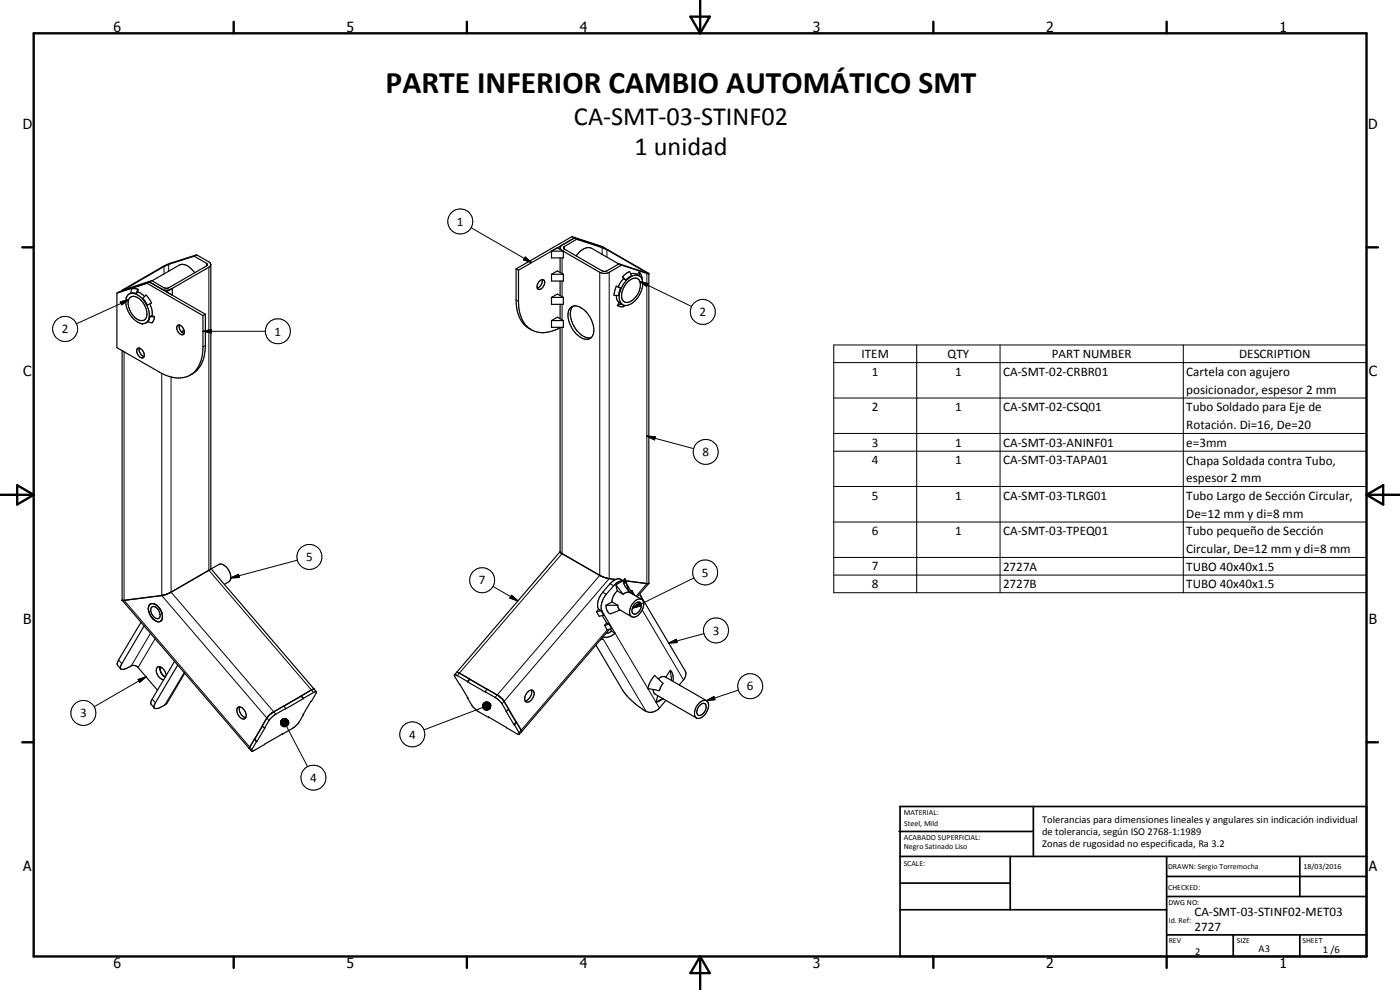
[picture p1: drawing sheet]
<svg xmlns="http://www.w3.org/2000/svg" width="420mm" height="297mm" viewBox="0 0 420 297" stroke-linecap="round" stroke-linejoin="round" font-family="sans-serif">
<g fill="none" stroke="#000" stroke-width=".35">
<path d="M58.3 76.9l-8.6 2.8-12.1 7 7.9-2.5M58.3 76.9l3.8 2.2 .1 .5-11.9 6.9-1.1-.1-3.7-2.2M59 76.5l-.7 .4M59 76.5l-7.7 2.4-2.1 .9-12.3 7.2-.3 .3M59 76.5l3.7 2.1 .5 .7 .1 91.3M63.2 79.5l-.3 .6-12.1 6.9h-1.7l-4.2-2.4M165.5 75.4v2h3.6v-2M165.5 75.4h3.6M165.5 75.4l1.8-1.1 1.8 1.1M168.1 74.5l.6 .7 11.3 6.5a3.1 3.1 0 0 0 2.8 0l3.7-2.2M168.1 77.4v4.4M168.7 73.5l-.5 .5-.1 .8"/>
<path d="M171.7 71l9.7 3.3M171.7 71l.7 .4M171.7 71l-16.8 9.7M172.4 71.4l9 2.9M172.4 71.4l.6 .4M172.4 71.4l-16.8 9.7M172.9 76.8a4.1 4.1 0 0 1 4.7-2.3l8.1 4.7M173 71.8l8.2 2.7 12.5 7.2-7.9-2.5M173 71.8l-3.8 2.2v.7l11.7 6.7 1.2-.1 3.7-2.1M180 73.9l2.6 1.2 12.1 7M181.4 74.3v.2M185.8 79.2l.7 .3"/>
<path d="M186.5 79.5l8.2 2.7M35.1 88v16.3l12.7 7.3a9 9 0 0 0 9.3 1M38 89.2l-.1 .1M38.3 88.6a2.95 2.95 0 0 1 4.2 .8 6.6 6.6 0 0 1 2 6.7 2.15 2.15 0 0 1-3.4 .4 6.6 6.6 0 0 1-3-7.6zM39 89.3a2.69 2.69 0 0 1 3.7 1.3 4.3 4.3 0 0 1 .8 5.3 2.86 2.86 0 0 1-3.8-1.5 4.7 4.7 0 0 1-.7-5.1zM39.2 88l-.4 .2M41.4 86.8l-1.2-.2-.7 .1-.3 1.3 1.6 .1M41.4 86.8l-.6 1.3M41.4 86.8l.1 .9M41.5 87.7l1.9 1.2M41.5 87.7l-.7 .4M42.4 97.1l.3 .1"/>
<path d="M42.5 97.1l.2 .1M42.7 97.1v.1M42.8 89.5l1-1 1.7 2.4-1.3 .6zM44.1 85l-9 3M44.1 85l16.8 9.7M44.4 96.5l-.6 .4M44.9 84.6l-8.3 2.6M44.9 84.6l-9.1 2.9-.7 .5M44.9 84.6l-.8 .4M44.9 84.6l16.7 9.7M45 91.2a6.5 6.5 0 0 1 .7 3.4M45 95l-.7 1.5 1.3 .4 .8-1.8"/>
<path d="M45 95l1.4 .1M45.5 84.2l-.6 .4M45.7 94.6l.7 .5M45.7 94.6l-.7 .4M49.9 87.5l1.8-1v2.1zM53.2 97.7a1.38 1.38 0 0 1 2 1.3 .86 .86 0 0 1 0 1.2 .86 .86 0 0 1-1.3-.1l-.4-.4-.5-1.1zM53.8 97.5a2.23 2.23 0 0 0 .8 2.2M54.6 99.7l.7 .4M55.2 98.9l-.6 .8M58.5 81.8a4.7 4.7 0 0 0-4.4-2.4l-8.4 4.8M60.9 94.7v9.4a10.6 10.6 0 0 1-2.8 7.8M61.6 94.3v9.4a9.2 9.2 0 0 1-4.5 8.9"/>
<path d="M61.6 94.3l-.7 .4M154.9 80.7v9.3a9.4 9.4 0 0 0 3.8 8.6l.8 .3M154.9 80.7l.7 .4M155.6 81.1v9.4a8.7 8.7 0 0 0 4.5 8.7 9.3 9.3 0 0 0 8-.9M161.8 84.5a.91 .91 0 0 1 1.4-.5 .91 .91 0 0 1 .2 1.4 1.47 1.47 0 0 1-2 1.3 1.9 1.9 0 0 1 .4-2.2zM162.7 83.9a2.28 2.28 0 0 1-1.5 2.5M165.5 89.2v2.1h3.6v-2.1M165.5 89.2h3.6M165.5 89.2l1.8-1 1.8 1M165.5 82.3v2h3.6v-2M165.5 96.2v2h3.6v-2M165.5 82.3h3.6"/>
<path d="M165.5 82.3l1.8-1 1.8 1M165.5 96.2h3.6M165.5 96.2l1.8-1 1.8 1M168.1 84.3v4.4M168.1 91.3v4.3M168.1 98.2v67.4l.6 .5 11.8 6.8 2.1 .7 2.1 .3M171.2 92.3a2.64 2.64 0 0 1 3.5 .3 8 8 0 0 1 3.3 7.7 2.28 2.28 0 0 1-3.7 1 8.1 8.1 0 0 1-3.7-8zM172 91.9a4.6 4.6 0 0 0-.2 5 6.5 6.5 0 0 0 5.3 4.5l.3-.1M184.9 88.6l.2 1.2 .7 1M184.9 85.9l1.4 .5M184.9 85.9l.6 .1M184.9 85.9l-.6 2.7 1.4 .1 .6-2.3"/>
<path d="M185.3 91.7l.6 .2a1.87 1.87 0 0 0 1.8-.2M185.5 86l.8 .4M185.8 90.8l.7 .4M185.8 90.8l-.5 .9M186.5 91.2l.4 .2M186.5 91.2l-1.2 .5M186.8 83.1l2.1-1.7 .7 1.3-1.8 1.3M186.8 83.1l1 .9M186.8 83.1l.3 .5M187.1 83.6l-1.6 2.4M187.1 83.6l.7 .4M188 84.1a3.3 3.3 0 0 1 3.9-1.3 3.6 3.6 0 0 1 .7 4.2 6 6 0 0 1-5 4.7 2.73 2.73 0 0 1-1.6-3.8l.7-2z"/>
<path d="M188.1 84.9a2.49 2.49 0 0 1 3.7-.9 5.3 5.3 0 0 1-3.7 6.8 1.99 1.99 0 0 1-1.5-2.9l.5-1.4zM189.3 82.2l1.1-.1 1.4 .7M191.8 81.6l.6 .9 .3 1.2M191.8 81.6l.2 1.2M191.8 81.6l-.5 .8M194.7 82.1v92.9M36.6 105.2v74.9M41.2 104.6a1.27 1.27 0 0 1 1.9 1 1.03 1.03 0 0 1 .3 1.1 1.03 1.03 0 0 1-.9 .7 2.27 2.27 0 0 1-1.3-2.8zM41.8 104.4a2.27 2.27 0 0 0 1.5 2.6M57.8 112.1l-.7 .5M63.3 170.6l-12.2 7.2-1.5 .6-13 1.7M63.3 170.6l31 36.2"/>
<path d="M63.4 170.7l2.2-1.3a2.14 2.14 0 0 1 2.7 1.2 3 3 0 0 1 .6 3.8l-1.6 .9M168.1 165.5l-31.1 36.3M184.9 175.6l2.1 2.7M184.9 175.6l.3 1.7M185.2 177.3a4.6 4.6 0 0 0-1.5 3.3M185.2 177.3l1.8 1M186.9 174.2h.2M187 178.3a1.9 1.9 0 0 1 2-.5l3.6 2M187.2 174.4a3.9 3.9 0 0 1 1.4 2.8l.4 .6M187.2 174.4a4.9 4.9 0 0 0 1.9 3.4M187.2 174.4l-.7 .1-1.6 1.1M187.4 174.5l-1-.6a2.82 2.82 0 0 0-3.3 1.2l-2.2 2.6a5.3 5.3 0 0 0-1.2 5.1"/>
<path d="M187.5 174.5a2.81 2.81 0 0 0-3.3 1.3l-2.3 2.5a5.4 5.4 0 0 0-1.2 5.1l3.9 6.5M187.5 174.5h.1M187.5 174.5l2.4 3.8M187.5 173.7l.1 .8M187.5 173.7l-.5 .5M187.5 173.7l.5 .8v.7M187.9 174.3l6.8 .7M189.6 177.2v.9M189.6 177.8l-.3 .1M189.6 177.2l-.2 .2M189.6 177.2l.8 1.4M191.9 178.3l.4 .4"/>
<path d="M192.1 178.1l-.1 .3M192.3 178.7l.2 1.1M192.3 178.7l13.3 22.6a2.53 2.53 0 0 1-.5 2.7l-1.3 1.5M194.7 175l-3.4 4.1M36.6 180.1l38.2 44.5M42.3 186.7l-6.7 11.3-.4 1.3 1 1.4M43.3 187.8l-6.9 11.6-.3 .8 .1 .5M44.5 182.9l.5 1.5M44.9 181.4l-.4 1.1M45 184.4a3.7 3.7 0 0 0 2.4 2.2M45 181.3l-.1 .2a2.53 2.53 0 0 0 .1 2.9M45 184.4l.5 .8"/>
<path d="M45.4 182.3a1.13 1.13 0 0 1 1.7 .2 2.11 2.11 0 0 1 .5 3.1 2.53 2.53 0 0 1-2.2-3.3zM45.5 181.1l.8 .1M45.5 181.1l-.3 .1M45.5 181.1l-.5 .2M45.7 185.4l.6 .6M46 181.1l.3 .1M46.3 181.2a4.5 4.5 0 0 1 2.5 3.7M46.3 181.2l.6 .3M46.6 186.2l.8 .4M47.4 186.6h.3M47.4 182l.3 .3M47.7 182.4a3 3 0 0 1 .5 4l-.5 .2"/>
<path d="M48.2 186.4l-.5 .2M48.7 185.5l-.4 .8M52.4 198.4l-7 12-.1 .8 1 1.2M53.3 199.6l-6.7 11.3-.4 1.4a2.05 2.05 0 0 0 2.5-.3l1.5-1.1 5.2-8.9M178.8 193.5l8 13.6a19 19 0 0 0 8 6.6 3.8 3.8 0 0 0 3.1-1.3l1.9-2.3M179.7 182.8l.7 .4M179.7 182.8l-.7 .8M180.4 183.2l.8 1.4-1.4 .3-.8-1.3M180.4 183.2l-1.4 .4M180.6 191.4l.2 .4-.6 .1M180.8 184.7l1.3 2.2M181.9 181.6h3.5"/>
<path d="M181.9 181.6l.3 1.7 1 .9 2.9-1.2M182.1 186.9l.7 .4M182.1 186.9l-.7 .7M182.8 187.3l.8 1.3-1.4 .4-.8-1.4M182.8 187.3l-1.4 .3M182.9 188.8l-26.4 30.8M183.2 188.8l.3 .6M183.5 189.4l1.1 .5M183.5 189.4l-.8 .5h-.8M183.7 180.6l1.7 1M183.7 180.6l-1.8 1M184.6 189.9a3.7 3.7 0 0 1-3.7 1.2"/>
<path d="M185.4 181.6l.4 1.3 3.8 2.1M190.4 181.4a1.12 1.12 0 0 1 1-.8 1.12 1.12 0 0 1 1.1 .8 2.46 2.46 0 0 1-2.4 2.8 1.72 1.72 0 0 1 0-2.5zM190.4 180.5a1.47 1.47 0 0 1 1.6-.8 1.47 1.47 0 0 1 1.2 1.4 4.4 4.4 0 0 1-2.8 4.1 1.36 1.36 0 0 1-1.4-1.9l.4-1.5zM36.2 200.7a3.7 3.7 0 0 0 3.2-.9 1.79 1.79 0 0 1 2 .5l5.9 6.8M48 200.1a3.1 3.1 0 0 0 1.6 3.1M48.1 200.1a2.92 2.92 0 0 0 1.5 3M48.1 200.1a1.02 1.02 0 0 0-1.1 .3 1.02 1.02 0 0 0-.1 1.2 2.82 2.82 0 0 0 2.3 2.3M48.1 200.1a3.1 3.1 0 0 1 1.8 2.6M71.2 212.5a1.11 1.11 0 0 1 1.9 .4 2.04 2.04 0 0 1 .3 2.8 2.53 2.53 0 0 1-2.2-3.2zM71.9 212.1a2.72 2.72 0 0 0 1.9 3.2M78.8 217.8l-2.3 3.9M79.4 218.5l.1-.1-2.4 4.1"/>
<path d="M80.1 215.4l-5.1 8.8M80.1 215.4l-1.4 2.4 .7 .7M85.2 211.8l.6 .8M85.8 212.6a13.1 13.1 0 0 0-4.8 3.2l-1.6 2.7M90.4 208.9l-5.2 3M90.4 208.9l.6 .7M90.5 208.8l-.1 .1M90.5 208.8l.6 .7M91 214.3l.1 .1M91 209.6l-5.3 3.1 .1-.1M91.1 209.5l-.1 .1M91.1 214.4l-1.5 2.5-.9 .9-4 2.5"/>
<path d="M93.5 207l-11.6 6.7-1.8 1.7M93.5 207l-3 1.8M94.3 206.8l-.8 .2M94.3 206.8l.6 .8M94.9 207.5v.5l-4 6.5 .2-.1M94.9 207.5l-.6 .1-3.2 1.9M136.4 202.5l.1 .5 4 6.5-.2-.2M136.4 202.5h.4l3.5 2M137 201.8l.9 .2M137 201.8l-.6 .7M137.9 202l11.6 6.7 1.3 1.1 5.6 9.3M137.9 202l3 1.7"/>
<path d="M140.3 204.5l.1 .1M140.3 209.3l1.5 2.6 .6 .7 1.3 1 3 1.7M140.3 209.3h.1M140.4 204.6l5.3 3-.1-.1M140.9 203.7l.1 .1M140.9 203.7l-.6 .8M141 203.8l5.2 3M141 203.8l-.6 .8M145.6 207.5l3.5 2.1 1 .9 1.9 2.9M146.2 206.8l-.6 .7M146.7 215.3l-.1-.2 8.6 5.1 .7 .1-.1-.5-1.4-2.3M146.8 215.2l-.1 .1"/>
<path d="M152 213.4h-.2l2.5 4M152.6 212.8l2.2 3.9M152.6 212.7l-.6 .7M154.3 217.4l.1 .1M154.8 216.7l.2 .1M154.8 216.7l-.5 .7M155 216.8l-.6 .7M155 216.8l1.4 2.3M156.4 219.1l.1 .5M156.5 219.6l-.6 .7M158.2 207.8a1.08 1.08 0 0 1 1.1-.8 1.08 1.08 0 0 1 1 .9 2.42 2.42 0 0 1-2.4 2.7 1.73 1.73 0 0 1 .1-2.5zM159.5 207.1a2.72 2.72 0 0 1-1.9 3.2"/>
<path d="M196 206.9l.3 1.1 .4 .3 12.3 7.1M196.5 202.6l2.5 2.5-1.1 2.1-3.5-.6a9.1 9.1 0 0 1 2.1-4zM197.4 208.7l-.5 2M197.6 203.7l.8-.6 1.1-.1 12.5 7.2M198.9 209.6l-2 1.1M199 209.7l-2.1 1M201.2 201.1l.4 3.1M201.2 201.1l-1.4 2.1M201.2 201.1l.7 1.1 .1 2.3M209.8 211a1.66 1.66 0 0 1 2.7-.2 3.9 3.9 0 0 1-3 4.8 1.46 1.46 0 0 1-1-2.1l.3-1.2zM209.9 211.8a1.09 1.09 0 0 1 .9-.8 1.09 1.09 0 0 1 1.1 .6 2.52 2.52 0 0 1-2.3 3 2 2 0 0 1 .3-2.8zM74.8 224.6l.7 .7"/>
<path d="M75 224.2l-.2 .4M76.3 221.8l.7 .7M76.3 221.8l-1.3 2.4M76.5 221.7l-.2 .1M76.5 221.7l.6 .8M77 222.5l-1.5 2.8M77.1 222.5h-.1M84.6 220.3h.1M84.7 220.3v-.1l-8.3 4.9-.7 .3-.2-.1"/>
</g>
<g fill="none" stroke="#000" stroke-width=".3">
<path d="M49.2 80v2.2M50.6 79.3v2.1M62 79v.8M141.4 68.3l18.1 10.5M157.6 77.1l1.9 1.7-2.4-.8zM168.7 77.4v4.7M169.4 74v.8M180.7 74.3v2M182.1 74.9v2.2M36.1 90.6l2.5-.6-2.1 1.5zM37.9 86.5v.2M38.6 90l-15.7 7.2"/>
<path d="M60.9 99.4l2.5-.5v1zM60.9 99.4h18.8M62.7 80.2v90.9l31.4 36.7M154.9 90l.7 .5M168.7 84.3v4.7M168.7 91.3v4.7M168.7 98.2v67.9l-31.4 36.6M180 81.7v90.9l-31.4 36.7M182.8 81.7v91.9l-32.1 37.6M192 84.4l2.5 .7-.5 .9zM192 84.4l15.5 7.5M193.5 81.4v.3"/>
<path d="M194.1 82v93.1l-3.2 3.8M37.2 105.5v74.6l38.4 44.8M48.5 112v66.7l32.2 37.5M51.3 113.1v64.6l31.5 36.6M61.6 103.7l-.7 .4M250.2 103.5h159.9v74.3h-159.9zM250.2 108.8h159.9M250.2 119.4h159.9M275.1 103.5v74.3M300.1 103.5v74.3M355.1 103.5v74.3M194.1 130.9l2.6 .1-.3 1z"/>
<path d="M194.1 130.9l14.1 3.7M250.2 130h159.9M250.2 135.4h159.9M250.2 146h159.9M250.2 156.6h159.9M69.3 173.4l2.3-1.1 .2 1zM89.3 168.1l-20 5.3M147.9 175.9l7.5 4.4M153.5 178.6l1.9 1.7-2.4-.8zM180.9 177.7l1 .6M183.1 175.1l1.1 .7M208.3 173.4l-18.5 9.1"/>
<path d="M250.2 167.3h159.9M250.2 172.6h159.9M35.6 198l1 1.1M45.2 190l-5.8 9.8M46.6 191.6l-5.2 8.7M179.7 182.8l1 .6M180.8 191.3l13.1 22.1M182.2 189l-26.4 30.8M184.6 189.9l13.3 22.5M189.8 182.5l2-1.6 .4 .9zM192.7 183l12.4 21M200.7 193l2.3-1.2 .2 1z"/>
<path d="M211.3 190.1l-10.6 2.9M41.4 203.9l2.4-.8-1.9 1.7zM43.8 203.1l-15.5 8.9M45.7 209.8l.9 1.1M55.3 201.8l-5.8 9.7M84.3 216.3l.6-.6-.7 .8zM84.4 216.1l.5-.4zM84.4 216.1l.5-.4-.6 .6zM84.7 215.7v2.2M84.9 215.7l-.7 1.1zM84.9 215.7l-.7 1.4zM84.9 215.7l-.6 1.6z"/>
<path d="M84.9 215.7l-.5 1.9-.1-.3zM84.9 215.7l-.3 2.1-.2-.2zM84.9 215.7l-.1 2.2-.2-.1zM84.9 215.7l.2 2.4-.3-.2zM84.9 215.7l.5 2.4h-.3zM84.9 215.7l.7 2.4h-.2zM84.9 215.7l1 2.3-.3 .1zM84.9 215.7l1.2 2.1-.2 .2zM84.9 215.7l1.4 2-.2 .1zM84.9 215.7l1.6 1.8-.2 .2zM84.9 215.7l1.7 1.5-.1 .3zM84.9 215.7l1.8 1.3-.1 .2z"/>
<path d="M84.9 215.7l1.8 1v.3zM84.9 215.7l1.7 .8 .1 .2zM84.9 215.7l1.6 .5 .1 .3zM84.9 215.7l1.4 .3 .2 .2zM84.9 215.7l1.4 .3zM84.9 215.7l1.2 .1zM84.9 215.7h1zM84.9 215.7l.7-.1zM84.9 215.7l.5-.1zM84.9 215.7l.2-.1zM85 215.7v2.4M86 217.9l6.3 12.1"/>
<path d="M144.8 211.6l2.4-.2-2.4 .5zM144.8 211.9l2.4-.5-2.4 .7zM144.8 212.1l2.4-.7-2.3 1zM144.8 211.5h2.4M144.9 212.3l-17.7 6.7M144.9 211.4h2.3l-2.4 .2zM144.9 211.2h2.3M144.9 212.4l2.3-1-2.1 1.2zM145 211.1l2.2 .3h-2.3zM145.1 212.6l2.1-1.2-1.9 1.4zM145.2 210.9l.2-.2 1.8 .7zM145.2 210.9l2 .5-2.2-.3z"/>
<path d="M145.3 212.8l1.9-1.4-1.7 1.6zM145.4 210.7h.3l1.5 .7zM145.5 213l1.7-1.6-1.5 1.7zM145.7 210.7l1.5 .7zM145.9 210.6l1.3 .8zM146.2 210.6l1 .8zM146.5 210.7l.7 .7zM146.7 210.8l.5 .6zM146.9 210.9l.3 .5zM147.2 211.4l-1.2 1.7h-.3zM147.2 211.4l-.9 1.7h-.3zM147.2 211.4l-.7 1.6-.2 .1z"/>
<path d="M147.2 211.4l-.7 1.6zM147.2 211.4l-.4 1.5zM147.2 211.4l-.2 1.2zM147.2 211.4l-.1 1zM147.2 211.4v.8zM147.2 211.4l.1 .5zM147.2 211.4l.1 .2zM212 210.2l2.2-1.2 .4 .9zM221.6 207.1l-9.6 3.1"/>
<circle cx="138.1" cy="66.5" r="3.8"/>
<circle cx="19.5" cy="98.7" r="3.8"/>
<circle cx="83.4" cy="99.4" r="3.7"/>
<circle cx="210.9" cy="93.6" r="3.7"/>
<circle cx="211.8" cy="135.6" r="3.7"/>
<circle cx="92.9" cy="167.1" r="3.8"/>
<circle cx="144.7" cy="174.1" r="3.8"/>
<circle cx="211.6" cy="171.7" r="3.7"/>
<circle cx="214.9" cy="189.1" r="3.7"/>
<circle cx="25" cy="213.9" r="3.7"/>
<circle cx="225.2" cy="205.9" r="3.8"/>
<circle cx="94.1" cy="233.3" r="3.8"/>
<circle cx="123.7" cy="220.3" r="3.7"/>
</g>
<circle cx="36.6" cy="87.2" r=".18" fill="#000"/>
<g fill="none" stroke="#000" stroke-width=".71">
<path d="M10.1 10h400v277h-400zM70.1 6.5v3.5M140.1 6.5v3.5M207.2 5h5.8l-2.9 5zM210.1 0v10M280.1 6.5v3.5M350.1 6.5v3.5M6.7 74.2h3.4M410.1 74.2h3.4M.2 148.5h9.9M5.2 145.6l4.9 2.9-4.9 2.9zM410.1 148.5h10"/>
<path d="M410.1 148.5l5-2.9v5.8zM6.7 222.7h3.4M410.1 222.7h3.4M70.1 287v3.4M140.1 287v3.4M210.1 287v10M210.1 287l2.9 5h-5.8zM280.1 287v3.4M350.1 287v3.4"/>
</g>
<g fill="none" stroke="#000" stroke-width=".51">
<path d="M269.8 249.5h40.3M270.1 242h140v45h-140zM270.1 257h140M303.2 257v16M310.1 242v15M350.1 257v30M390.1 257v12M270.1 265h33.1M270.1 273h80M350.1 269h60M350.1 263h60M350.1 280.5h60"/>
<path d="M370.1 280.5v6.5M390.1 280.5v6.5"/>
</g>
<g fill="#000">
<path d="M157.6 77.1l1.9 1.7-2.4-.8zM36.1 90.6l2.5-.6-2.1 1.5zM60.9 99.4l2.5-.5v1zM192 84.4l2.5 .7-.5 .9zM194.1 130.9l2.6 .1-.3 1zM69.3 173.4l2.3-1.1 .2 1zM153.5 178.6l1.9 1.7-2.4-.8zM189.8 182.5l2-1.6 .4 .9zM200.7 193l2.3-1.2 .2 1zM41.4 203.9l2.4-.8-1.9 1.7zM84.4 216.1l.5-.4zM84.4 216.1l.5-.4-.6 .6z"/>
<path d="M84.3 216.3l.6-.6-.7 .8zM84.9 215.7l-.7 1.1zM84.9 215.7l-.7 1.4zM84.9 215.7l-.6 1.6zM84.9 215.7l-.5 1.9-.1-.3zM84.9 215.7l-.3 2.1-.2-.2zM84.9 215.7l.5 2.4h-.3zM84.9 215.7l.7 2.4h-.2zM84.9 215.7l1 2.3-.3 .1zM84.9 215.7l1.2 2.1-.2 .2zM84.9 215.7l1.4 2-.2 .1zM84.9 215.7l1.6 1.8-.2 .2z"/>
<path d="M84.9 215.7l1.7 1.5-.1 .3zM84.9 215.7l1.8 1.3-.1 .2zM84.9 215.7l1.8 1v.3zM84.9 215.7l1.7 .8 .1 .2zM84.9 215.7l1.6 .5 .1 .3zM84.9 215.7l1.4 .3 .2 .2zM84.9 215.7l1.4 .3zM84.9 215.7l1.2 .1zM84.9 215.7h1zM84.9 215.7l.7-.1zM84.9 215.7l.5-.1zM84.9 215.7l.2-.1z"/>
<path d="M146.9 210.9l.3 .5zM146.7 210.8l.5 .6zM146.5 210.7l.7 .7zM146.2 210.6l1 .8zM145.9 210.6l1.3 .8zM145.7 210.7l1.5 .7zM145.4 210.7h.3l1.5 .7zM145.2 210.9l.2-.2 1.8 .7zM145.2 210.9l2 .5-2.2-.3zM144.8 211.6l2.4-.2-2.4 .5zM144.8 211.9l2.4-.5-2.4 .7zM144.8 212.1l2.4-.7-2.3 1z"/>
<path d="M144.9 212.4l2.3-1-2.1 1.2zM145.1 212.6l2.1-1.2-1.9 1.4zM145.3 212.8l1.9-1.4-1.7 1.6zM145.5 213l1.7-1.6-1.5 1.7zM147.2 211.4l-1.2 1.7h-.3zM147.2 211.4l-.9 1.7h-.3zM147.2 211.4l-.7 1.6-.2 .1zM147.2 211.4l-.7 1.6zM147.2 211.4l-.4 1.5zM147.2 211.4l-.2 1.2zM147.2 211.4l-.1 1zM147.2 211.4v.8z"/>
<path d="M147.2 211.4l.1 .5zM147.2 211.4l.1 .2zM212 210.2l2.2-1.2 .4 .9z"/>
</g>
<text font-size="9.4" x="115.7" y="27.9">PARTE INFERIOR CAMBIO AUTOMÁTICO SMT</text>
<g font-size="7.9">
<text x="172.2" y="37.4">CA-SMT-03-STINF02</text>
<text x="190.4" y="46.4">1 unidad</text>
</g>
<g font-size="4.2">
<text x="34" y="9.6">6</text>
<text x="104" y="9.6">5</text>
<text x="174" y="9.6">4</text>
<text x="244" y="9.6">3</text>
<text x="314" y="9.6">2</text>
<text x="384" y="9.6">1</text>
<text x="6.8" y="38.7">D</text>
<text x="410.6" y="38.7">D</text>
<text x="7" y="112.9">C</text>
<text x="410.8" y="112.9">C</text>
<text x="7" y="187.1">B</text>
<text x="410.8" y="187.1">B</text>
<text x="7" y="261.4">A</text>
<text x="410.8" y="261.4">A</text>
<text x="34" y="290.4">6</text>
<text x="104" y="290.4">5</text>
<text x="174" y="290.4">4</text>
<text x="244" y="290.4">3</text>
<text x="314" y="290.4">2</text>
<text x="384" y="290.4">1</text>
</g>
<g font-size="3.9">
<text x="137.1" y="67.7">1</text>
<text x="210" y="94.9">2</text>
<text x="18.6" y="100">2</text>
<text x="82.4" y="100.7">1</text>
<text x="258.6" y="107.4">ITEM</text>
<text x="284.4" y="107.4">QTY</text>
<text x="315.7" y="107.4">PART NUMBER</text>
<text x="371.9" y="107.4">DESCRIPTION</text>
<text x="261.7" y="112.7">1</text>
<text x="286.6" y="112.7">1</text>
<text x="301" y="112.7">CA-SMT-02-CRBR01</text>
<text x="356" y="112.8">Cartela con agujero</text>
<text x="356" y="118.2">posicionador, espesor 2 mm</text>
<text x="261.7" y="123.4">2</text>
<text x="286.6" y="123.4">1</text>
<text x="301" y="123.4">CA-SMT-02-CSQ01</text>
<text x="356" y="123.4">Tubo Soldado para Eje de</text>
<text x="356" y="128.8">Rotación. Di=16, De=20</text>
<text x="210.8" y="136.9">8</text>
<text x="261.7" y="134">3</text>
<text x="286.6" y="134">1</text>
<text x="301" y="134">CA-SMT-03-ANINF01</text>
<text x="356" y="134">e=3mm</text>
<text x="261.7" y="139.3">4</text>
<text x="286.6" y="139.3">1</text>
<text x="301" y="139.3">CA-SMT-03-TAPA01</text>
<text x="356" y="139.4">Chapa Soldada contra Tubo,</text>
<text x="261.7" y="149.9">5</text>
<text x="286.6" y="149.9">1</text>
<text x="301" y="149.9">CA-SMT-03-TLRG01</text>
<text x="356" y="144.7">espesor 2 mm</text>
<text x="356" y="150">Tubo Largo de Sección Circular,</text>
<text x="356" y="155.3">De=12 mm y di=8 mm</text>
<text x="261.7" y="160.5">6</text>
<text x="286.6" y="160.5">1</text>
<text x="301" y="160.5">CA-SMT-03-TPEQ01</text>
<text x="356" y="160.7">Tubo pequeño de Sección</text>
<text x="356" y="165.9">Circular, De=12 mm y di=8 mm</text>
<text x="91.9" y="168.4">5</text>
<text x="210.6" y="173">5</text>
<text x="261.7" y="171.2">7</text>
<text x="301" y="171.2">2727A</text>
<text x="356" y="171.2">TUBO 40x40x1.5</text>
<text x="143.7" y="175.3">7</text>
<text x="261.7" y="176.5">8</text>
<text x="301" y="176.5">2727B</text>
<text x="356" y="176.5">TUBO 40x40x1.5</text>
<text x="213.9" y="190.4">3</text>
<text x="224.1" y="207.1">6</text>
<text x="24.1" y="215.2">3</text>
<text x="122.8" y="221.6">4</text>
<text x="93.1" y="234.6">4</text>
<text x="358.5" y="275">CA-SMT-03-STINF02-MET03</text>
<text x="358.5" y="279.4">2727</text>
</g>
<g font-size="3.1">
<text x="312.7" y="246.8">Tolerancias para dimensiones lineales y angulares sin indicación individual</text>
<text x="312.7" y="250.4">de tolerancia, según ISO 2768-1:1989</text>
<text x="312.7" y="254">Zonas de rugosidad no especificada, Ra 3.2</text>
<text x="358.7" y="286.5">2</text>
<text x="377.7" y="285.6">A3</text>
<text x="397" y="285.9">1 /6</text>
</g>
<g font-size="2.4">
<text x="271.2" y="244.4">MATERIAL:</text>
<text x="271.3" y="252">ACABADO SUPERFICIAL:</text>
<text x="271.4" y="247.9">Steel, Mild</text>
<text x="271.3" y="254.6">Negro Satinado Liso</text>
<text x="271.2" y="259.7">SCALE:</text>
<text x="350.6" y="260.8">DRAWN: Sergio Torremocha</text>
<text x="391.2" y="260.6">18/03/2016</text>
<text x="350.6" y="267">CHECKED:</text>
<text x="350.6" y="271.4">DWG NO:</text>
<text x="350.8" y="276.9">Id. Ref:</text>
<text x="350.8" y="282.8">REV</text>
<text x="371.2" y="282.9">SIZE</text>
<text x="390.9" y="282.9">SHEET</text>
</g>
</svg>
